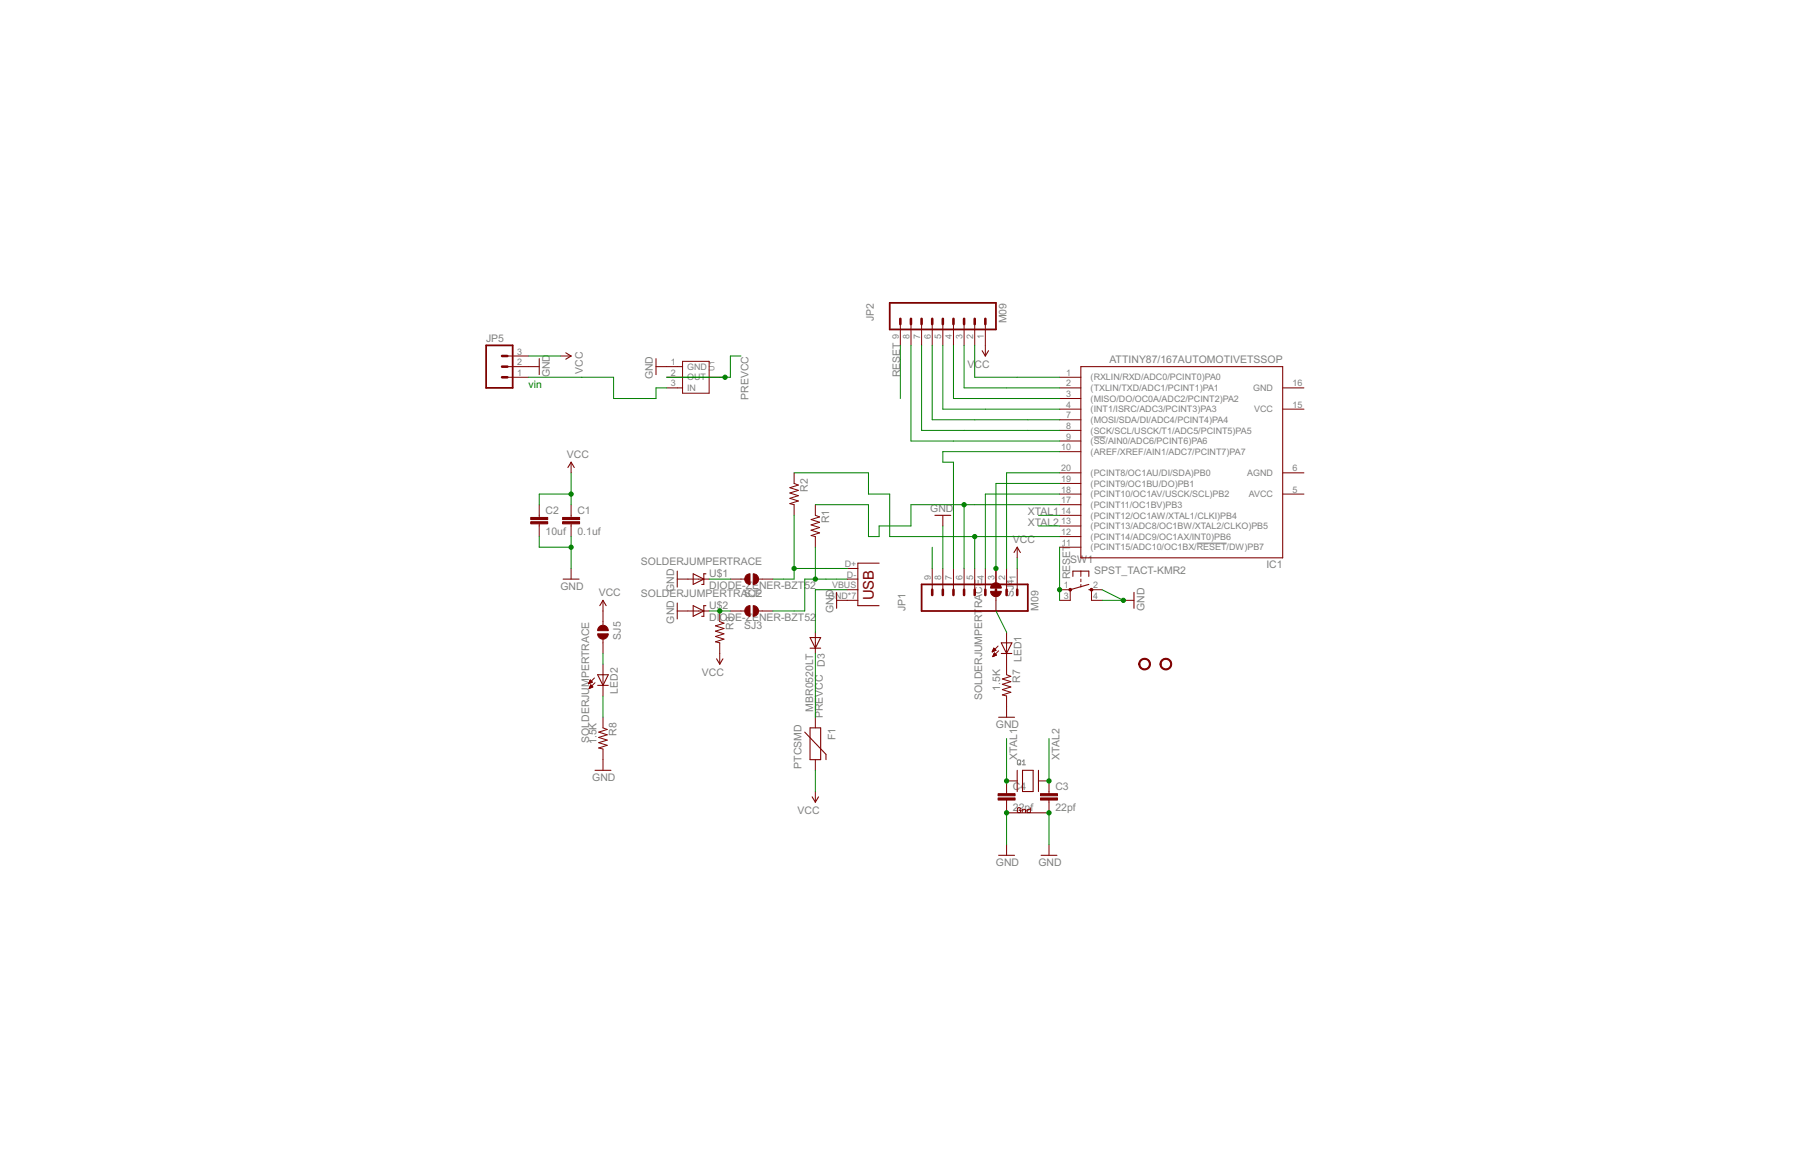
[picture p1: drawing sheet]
<svg xmlns="http://www.w3.org/2000/svg" width="432mm" height="279mm" viewBox="0 0 432 279" stroke-linecap="round" stroke-linejoin="round" font-family="sans-serif">
<path d="M261.5 104.4h2.8M286.2 129.8h7.1M243.4 181.6h.4l.2 .2v.8l-.2 .2h-.4l-.2-.2v-.8zM243.6 182.4l.4 .4M244.4 182.8h.8M244.4 182l.4-.4v1.2" fill="none" stroke="#808080" stroke-width=".24"/>
<path d="M212.7 72.4h25.4v6.3h-25.4zM116.2 82.5h6.4v10.2h-6.4zM220.3 139.7h25.4v6.3h-25.4z" fill="none" stroke="#800000" stroke-width=".42"/>
<g fill="none" stroke="#800000" stroke-width=".61">
<path d="M215.3 76.2v1.3M217.8 76.2v1.3M220.3 76.2v1.3M222.9 76.2v1.3M225.4 76.2v1.3M228 76.2v1.3M230.5 76.2v1.3M233 76.2v1.3M235.6 76.2v1.3M120 85.1h1.3M120 87.6h1.3M120 90.2h1.3"/>
<path d="M222.9 140.9v1.3M225.4 140.9v1.3M228 140.9v1.3M230.5 140.9v1.3M233 140.9v1.3M235.6 140.9v1.3M238.1 140.9v1.3M240.7 140.9v1.3M243.2 140.9v1.3"/>
</g>
<g fill="none" stroke="#800000" stroke-width=".24">
<path d="M215.3 77.5v5M217.8 77.5v5M220.3 77.5v5M222.9 77.5v5M225.4 77.5v5M228 77.5v5M230.5 77.5v5M233 77.5v5M235.6 77.5v7.6M121.3 90.2h5.1M121.3 87.6h7.6M121.3 85.1h5.1"/>
<path d="M134 85.1h2.5M156.8 87.6h6.4M159.4 92.7h3.8M159.4 90.2h3.8M163.2 86.4h6.3v7.6h-6.3zM169.5 90.2h3.9M253.3 92.7h5.1M253.3 97.8h5.1M253.3 95.2h5.1M253.3 90.2h5.1M306.7 92.7h5.1M306.7 97.8h5.1"/>
<path d="M136.5 110.5v2.5M189.9 113v2.5l1 .4-2.1 .7 2.1 .6-2.1 .6 2.1 .7-2.1 .6 2.1 .6-2.1 .7 1.1 .2v2.6M253.3 107.9h5.1M253.3 105.4h5.1M253.3 102.9h5.1M253.3 100.3h5.1M253.3 118.1h5.1M253.3 115.5h5.1M253.3 113h5.1M306.7 118.1h5.1M306.7 113h5.1M128.9 120.6v3.1"/>
<path d="M128.9 125.2v3M136.5 120.6v3.1M136.5 125.2v3M136.5 135.9v2.5M161.9 138.4h7.6M174.6 138.4h3.5M181.4 138.4h3.4M194.9 120.6v2.6l1.1 .3-2.1 .7 2.1 .6-2.1 .7 2.1 .6-2.1 .6 2.1 .7-2.1 .6 1 .2v2.6M202.6 138.4h2.5M202.6 135.9h2.5M222.9 135.9v5M225.4 123.2v2.5"/>
<path d="M225.4 135.9v5M228 135.9v5M230.5 135.9v5M233 135.9v5M235.6 135.9v5M238.1 135.9v5M240.7 135.9v5M243.2 130.8v2.5M243.2 135.9v5M253.3 120.6h5.1M253.3 123.2h5.1M253.3 125.7h5.1"/>
<path d="M253.3 128.2h5.1M253.3 130.8h5.1M258.4 136.5v1.3M258.4 138.4v.6M258.4 139.7v.6M144.2 143.5v6M144.2 152.8v3.4M144.2 158.7v7.6M161.9 146h7.6M172.1 146v2.6l1 .3-2 .7 2 .6-2 .7 2 .6-2 .6 2 .7-2 .6 1 .2v5.1M174.6 146h3.5M181.4 146h3.4"/>
<path d="M194.9 151.1v5.1M200 143.5h5.1M202.6 140.9h2.5M237.2 155.8h.1M237.3 155.7h.2M237.3 155.6h.5M237.4 155.4h.7M237.4 156.9h.1M237.4 156.8h.4M237.4 155.3h.6M237.5 155.2h.4M237.5 156.6h.6"/>
<path d="M237.5 156.5h.7M237.6 155.1h.2M237.6 154.9h.1M237.6 156.4h.5M237.6 154.9l-.4 .9M237.6 154.9l.5 .5-.9 .4M237.6 156.3h.4M237.7 156.1h.1M237.7 156.1l.6 .5-.9 .4zM238.1 142.6v3.4M238.6 154.4l-1.4 1.4M238.8 155.6l-1.4 1.4"/>
<path d="M240.7 151.1v10.2l1 .3-2.1 .7 2.1 .6-2.1 .7 2.1 .6-2.1 .6 2.1 .7-2.1 .6 1.1 .2v5.1M253.3 140.9h2.6v2.6h-2.6M263.5 140.9h-2.5v2.6h2.5M268.6 143.5h2.5M140.7 163.4h.1M140.8 163.3h.3M140.8 163.2h.6M140.9 164.5h.2M140.9 163h.7M140.9 162.9h.6M140.9 164.4h.5M141 162.8h.4"/>
<path d="M141 164.2h.6M141.1 162.7h.1M141.1 164.1h.6M141.1 162.5h.1M141.1 164h.5M141.1 162.5l-.4 .9M141.1 162.5l.5 .5-.9 .4M141.2 163.9h.2M141.2 163.7h.1M141.2 163.7l.6 .5-.9 .4zM142.1 162l-1.4 1.4M142.3 163.2l-1.4 1.4"/>
<path d="M144.2 171.4v2.6l1 .3-2 .7 2 .6-2 .7 2 .6-2 .6 2 .6-2 .7 1 .2v5.1M194.9 171.4v2.6M194.9 181.6v2.5M194.9 189.2v2.5M240.7 191.2v3.1h10.1v-3.1M243.2 186.6h-2.5v3.1M244 193.3l-.2-.2h-.4l-.2 .2v.7l.2 .2h.4l.2-.2v-.4h-.4M244.4 194.2v-.8h.6l.2 .2v.6M246.4 193.1v1.1h-.6l-.2-.2v-.4l.2-.2h.6M248.3 186.6h2.5v3.1M240.7 201.9v2.5M250.8 201.9v2.5"/>
</g>
<g fill="none" stroke="#800000" stroke-width=".25">
<path d="M128.9 85.7v3.8M135.3 84.3l1.2 .8-1.2 .8M156.8 85.7v3.8M234.8 83.8l.8 1.3 .7-1.3M258.4 87.6h48.3v45.7h-48.3zM135.8 111.7l.7-1.2 .8 1.2M134.6 138.4h3.9M161.9 136.5v3.8M165.7 137.1l2.6 1.3-2.6 1.3zM168.8 137.1h-.5v2.6h-.5M210.2 134.6h-5.1v10.2h5.1M223.5 123.2h3.8"/>
<path d="M242.4 132.1l.8-1.3 .8 1.3M256.5 137.8v-1.3h3.8v1.3M260.3 139.7l-4.4 1.2M143.4 144.8l.8-1.3 .7 1.3M161.9 144.1v3.8M165.7 144.8l2.6 1.2-2.6 1.3zM168.8 144.8h-.5v2.5h-.5M171.3 157.5l.8 1.2 .7-1.2M193.7 152.4h2.5l-1.3 2.5zM193.7 154.9h2.5M200 141.6v3.8M239.4 153.6h2.5l-1.2 2.6z"/>
<path d="M239.4 156.2h2.5M260.3 140.9h.7M271.1 141.6v3.8M142.9 161.3h2.5l-1.2 2.5zM142.9 163.8h2.5M192.4 175l5.1 5.3v1.3M193.7 174h2.5v7.6h-2.5zM238.8 171.4h3.8M142.3 184.1h3.8M194.2 190.5l.7 1.2 .8-1.2M243.2 184.1v5.1M244.5 184.1h2.5v5.1h-2.5z"/>
<path d="M248.3 184.1v5.1M238.8 204.4h3.8M248.9 204.4h3.8"/>
</g>
<g fill="#800000" stroke="#800000" stroke-width=".24">
<path d="M178.4 137.6l.9-.5v2.6a1.27 1.27 0 0 1-1.1-.8 1.27 1.27 0 0 1 .2-1.3z" fill-rule="evenodd"/>
<path d="M180.1 137.1a1.27 1.27 0 0 1 1.3 1.3 1.27 1.27 0 0 1-1.3 1.3z" fill-rule="evenodd"/>
<path d="M178.4 145.2l.5-.4h.4v2.5a1.27 1.27 0 0 1-1.1-.8 1.27 1.27 0 0 1 .2-1.3z" fill-rule="evenodd"/>
<path d="M180.1 144.8a1.27 1.27 0 0 1 1.3 1.2 1.27 1.27 0 0 1-1.3 1.3z" fill-rule="evenodd"/>
<path d="M236.9 141.3h2.5a1.27 1.27 0 0 1-1.3 1.3 1.27 1.27 0 0 1-1.2-1.3z" fill-rule="evenodd"/>
<path d="M237.3 139.6a1.27 1.27 0 0 1 1.3-.2 1.27 1.27 0 0 1 .8 1.2h-2.5v-.5z" fill-rule="evenodd"/>
<path d="M142.9 151.5h2.5a1.27 1.27 0 0 1-1.2 1.3 1.27 1.27 0 0 1-1.3-1.3z" fill-rule="evenodd"/>
<path d="M143.3 149.8a1.27 1.27 0 0 1 1.4-.3 1.27 1.27 0 0 1 .7 1.2h-2.5l.1-.4z" fill-rule="evenodd"/>
<path d="M272.6 157.8a1.4 1.4 0 0 1 2.3 .2 1.4 1.4 0 0 1-.9 2.1 1.4 1.4 0 0 1-1.7-1.4h.2a1.15 1.15 0 0 1 1.6-1.1 1.15 1.15 0 0 1 .3 2 1.15 1.15 0 0 1-1.8-.6l-.1-.3h-.2z" fill-rule="evenodd"/>
<path d="M277.7 157.8a1.4 1.4 0 0 1 2.2 .2 1.4 1.4 0 0 1-.8 2.1 1.4 1.4 0 0 1-1.8-1.4h.3a1.15 1.15 0 0 1 1.6-1.1 1.15 1.15 0 0 1 .3 2 1.15 1.15 0 0 1-1.9-.6v-.3h-.3z" fill-rule="evenodd"/>
<circle cx="255.9" cy="140.9" r=".33"/>
<circle cx="261" cy="140.9" r=".33"/>
</g>
<g fill="#800000" stroke="#800000" stroke-width=".24">
<path d="M134.5 124.7h4.1v.5h-4.1z"/>
<path d="M134.5 123.7h4.1v.5h-4.1z"/>
<path d="M126.9 124.7h4.1v.5h-4.1z"/>
<path d="M126.9 123.7h4.1v.5h-4.1z"/>
<path d="M248.8 190.7h4v.5h-4z"/>
<path d="M248.8 189.7h4v.5h-4z"/>
<path d="M238.6 190.7h4.1v.5h-4.1z"/>
<path d="M238.6 189.7h4.1v.5h-4.1z"/>
</g>
<g fill="none" stroke="#008000" stroke-width=".24">
<path d="M126.4 90.2h20.3v5h10.1v-2.5h2.6M126.4 85.1h7.6M177.2 85.1h-2.6v5.1h-15.2M215.3 82.5v12.7M217.8 82.5v22.9h35.5M220.3 82.5v20.4h33M222.9 82.5v17.8h30.4M225.4 82.5v15.3h27.9M228 82.5v12.7h25.3M230.5 82.5v10.2h22.8M233 82.5v7.7h20.3M136.5 113v7.6"/>
<path d="M136.5 118.1h-7.6v2.5M189.9 113h17.7v5.1h5.1v10.1h40.6M253.3 107.9h-27.9v2.6h2.6v25.4M253.3 113h-12.6v22.9M253.3 118.1h-17.7v17.8M253.3 115.5h-15.2v20.4M128.9 128.2v2.6h7.6M136.5 128.2v7.7M169.5 138.4h5.1M189.9 123.2v15.2h-5.1M189.9 135.9h12.7M194.9 130.8v7.6"/>
<path d="M194.9 120.6h12.7v7.6h2.6v-2.5h7.6v-5.1h35.5M202.6 138.4h-10.2v7.6h-7.6M222.9 130.8v5.1M225.4 125.7v10.2M230.5 120.6v15.3M233 128.2v7.7M243.2 133.3v2.6M248.3 123.2h5M248.3 125.7h5M253.3 130.8v12.7M144.2 156.2v2.5M169.5 146h5.1"/>
<path d="M194.9 156.2v15.2M202.6 140.9h-7.7v10.2M238.1 146l2.6 5.1M263.5 140.9l5.1 2.6h-5.1M144.2 166.3v5.1M240.7 176.5v10.1M250.8 176.5v10.1M194.9 184.1v5.1M240.7 194.3v7.6M250.8 194.3v7.6"/>
</g>
<g fill="#008000" stroke="#008000" stroke-width=".24">
<circle cx="136.5" cy="130.8" r=".51"/>
<circle cx="240.7" cy="194.3" r=".51"/>
<circle cx="250.8" cy="194.3" r=".51"/>
<circle cx="268.6" cy="143.5" r=".51"/>
<circle cx="136.5" cy="118.1" r=".51"/>
<circle cx="253.3" cy="140.9" r=".51"/>
<circle cx="238.1" cy="135.9" r=".51"/>
<circle cx="240.7" cy="186.6" r=".51"/>
<circle cx="250.8" cy="186.6" r=".51"/>
<circle cx="230.5" cy="120.6" r=".51"/>
<circle cx="172.1" cy="146" r=".51"/>
<circle cx="173.4" cy="90.2" r=".51"/>
<circle cx="194.9" cy="138.4" r=".51"/>
<circle cx="233" cy="128.2" r=".51"/>
<circle cx="189.9" cy="135.9" r=".51"/>
</g>
<text font-size="4" fill="#800000" x="208.9" y="143.5" transform="rotate(-90 208.9 143.5)">USB</text>
<g font-size="2.8" fill="#808080">
<text x="208.9" y="76.7" transform="rotate(-90 208.9 76.7)">JP2</text>
<text x="240.7" y="77.3" transform="rotate(-90 240.7 77.3)">M09</text>
<text x="116.2" y="81.8">JP5</text>
<text x="139.3" y="89.3" transform="rotate(-90 139.3 89.3)">VCC</text>
<text x="231.3" y="87.9">VCC</text>
<text x="265.3" y="86.9">ATTINY87/167AUTOMOTIVETSSOP</text>
<text x="131.5" y="90.2" transform="rotate(-90 131.5 90.2)">GND</text>
<text x="156.1" y="90.6" transform="rotate(-90 156.1 90.6)">GND</text>
<text x="178.9" y="95.5" transform="rotate(-90 178.9 95.5)">PREVCC</text>
<text x="215.3" y="90.2" transform="rotate(-90 215.3 90.2)">RESET</text>
<text x="135.5" y="109.5">VCC</text>
<text x="193.1" y="117.5" transform="rotate(-90 193.1 117.5)">R2</text>
<text x="130.4" y="122.8">C2</text>
<text x="138.1" y="122.8">C1</text>
<text x="198.2" y="125.1" transform="rotate(-90 198.2 125.1)">R1</text>
<text x="222.4" y="122.4">GND</text>
<text x="245.7" y="123.2">XTAL1</text>
<text x="245.7" y="125.7">XTAL2</text>
<text x="130.4" y="127.9">10uf</text>
<text x="138.1" y="127.9">0.1uf</text>
<text x="242.2" y="129.8">VCC</text>
<text x="153.3" y="135.1">SOLDERJUMPERTRACE</text>
<text x="169.6" y="137.9">U$1</text>
<text x="255.9" y="134.6">SW1</text>
<text x="261.6" y="137.1">SPST_TACT-KMR2</text>
<text x="302.8" y="135.9">IC1</text>
<text x="134" y="140.9">GND</text>
<text x="143.1" y="142.5">VCC</text>
<text x="153.3" y="142.7">SOLDERJUMPERTRASCJE</text>
<text x="161.2" y="141.4" transform="rotate(-90 161.2 141.4)">GND</text>
<text x="169.6" y="140.7">DIODE-ZENER-BZT52</text>
<text x="180.9" y="142.7">2</text>
<text x="242.4" y="142.7" transform="rotate(-90 242.4 142.7)">SJ4</text>
<text x="255.9" y="138.4" transform="rotate(-90 255.9 138.4)">RESET</text>
<text x="161.2" y="149" transform="rotate(-90 161.2 149)">GND</text>
<text x="169.6" y="148.3">DIODE-ZENER-BZT52</text>
<text x="169.6" y="145.5">U$2</text>
<text x="199.3" y="146.5" transform="rotate(-90 199.3 146.5)">GND</text>
<text x="216.5" y="146" transform="rotate(-90 216.5 146)">JP1</text>
<text x="234.8" y="145.4" transform="rotate(-90 234.8 145.4)">RACE</text>
<text x="248.3" y="146" transform="rotate(-90 248.3 146)">M09</text>
<text x="273.7" y="146" transform="rotate(-90 273.7 146)">GND</text>
<text x="148.5" y="152.9" transform="rotate(-90 148.5 152.9)">SJ5</text>
<text x="175.4" y="150.5" transform="rotate(-90 175.4 150.5)">R3</text>
<text x="177.9" y="150.3">SJ3</text>
<text x="167.8" y="161.5">VCC</text>
<text x="147.7" y="165.8" transform="rotate(-90 147.7 165.8)">LED2</text>
<text x="234.8" y="167.4" transform="rotate(-90 234.8 167.4)">SOLDERJUMPERT</text>
<text x="239.1" y="165.2" transform="rotate(-90 239.1 165.2)">1.5K</text>
<text x="243.9" y="163.2" transform="rotate(-90 243.9 163.2)">R7 LED1</text>
<text x="194.4" y="170.1" transform="rotate(-90 194.4 170.1)">MBR0520LT</text>
<text x="196.7" y="171.7" transform="rotate(-90 196.7 171.7)">PREVCC D3</text>
<text x="238.1" y="174">GND</text>
<text x="140.9" y="177.6" transform="rotate(-90 140.9 177.6)">SOLDERJUMPERTRACE</text>
<text x="142.6" y="177.9" transform="rotate(-90 142.6 177.9)">1.5K</text>
<text x="147.4" y="175.9" transform="rotate(-90 147.4 175.9)">R8</text>
<text x="199.8" y="176.9" transform="rotate(-90 199.8 176.9)">F1</text>
<text x="191.6" y="183.8" transform="rotate(-90 191.6 183.8)">PTCSMD</text>
<text x="243.2" y="181.6" transform="rotate(-90 243.2 181.6)">XTAL1</text>
<text x="253.4" y="181.6" transform="rotate(-90 253.4 181.6)">XTAL2</text>
<text x="141.6" y="186.7">GND</text>
<text x="242.2" y="188.8">C</text>
<text x="244" y="188.8">4</text>
<text x="252.3" y="188.8">C3</text>
<text x="190.7" y="194.5">VCC</text>
<text x="242.2" y="193.9">22pf</text>
<text x="252.3" y="193.9">22pf</text>
<text x="238.1" y="207">GND</text>
<text x="248.3" y="207">GND</text>
</g>
<text font-size="2.8" fill="#008000" x="126.4" y="92.7">vin</text>
<g font-size="2.4" fill="#808080">
<text x="214.9" y="81" transform="rotate(-90 214.9 81)">9</text>
<text x="217.4" y="81" transform="rotate(-90 217.4 81)">8</text>
<text x="220" y="81" transform="rotate(-90 220 81)">7</text>
<text x="222.5" y="81" transform="rotate(-90 222.5 81)">6</text>
<text x="225.1" y="81" transform="rotate(-90 225.1 81)">5</text>
<text x="227.6" y="81" transform="rotate(-90 227.6 81)">4</text>
<text x="230.1" y="81" transform="rotate(-90 230.1 81)">3</text>
<text x="232.7" y="81" transform="rotate(-90 232.7 81)">2</text>
<text x="235.2" y="81" transform="rotate(-90 235.2 81)">1</text>
<text x="123.6" y="89.8">1</text>
<text x="123.6" y="87.3">2</text>
<text x="123.6" y="84.7">3</text>
<text x="160.4" y="89.8">2</text>
<text x="160.4" y="87.3">1</text>
<text x="164.3" y="88.4">GND</text>
<text x="254.9" y="89.8">1</text>
<text x="160.4" y="92.3">3</text>
<text x="164.3" y="93.5">IN</text>
<text x="164.3" y="90.9">OUT</text>
<text x="254.9" y="94.9">3</text>
<text x="254.9" y="92.3">2</text>
<text x="260.8" y="93.5">(TXLIN/TXD/ADC1/PCINT1)PA1</text>
<text x="260.8" y="90.9">(RXLIN/RXD/ADC0/PCINT0)PA0</text>
<text x="299.6" y="93.5">GND</text>
<text x="309" y="92.3">16</text>
<text x="254.9" y="100">7</text>
<text x="254.9" y="97.4">4</text>
<text x="260.8" y="101.1">(MOSI/SDA/DI/ADC4/PCINT4)PA4</text>
<text x="260.8" y="98.5">(INT1/ISRC/ADC3/PCINT3)PA3</text>
<text x="260.8" y="96">(MISO/DO/OC0A/ADC2/PCINT2)PA2</text>
<text x="299.8" y="98.5">VCC</text>
<text x="309" y="97.4">15</text>
<text x="253.7" y="107.6">10</text>
<text x="254.9" y="105">9</text>
<text x="254.9" y="102.5">8</text>
<text x="260.8" y="106.2">(SS/AIN0/ADC6/PCINT6)PA6</text>
<text x="260.8" y="103.6">(SCK/SCL/USCK/T1/ADC5/PCINT5)PA5</text>
<text x="253.7" y="112.7">20</text>
<text x="260.8" y="108.7">(AREF/XREF/AIN1/ADC7/PCINT7)PA7</text>
<text x="260.8" y="113.8">(PCINT8/OC1AU/DI/SDA)PB0</text>
<text x="298.2" y="113.8">AGND</text>
<text x="309" y="112.7">6</text>
<text x="253.7" y="117.7">18</text>
<text x="253.7" y="115.2">19</text>
<text x="260.8" y="118.9">(PCINT10/OC1AV/USCK/SCL)PB2</text>
<text x="260.8" y="116.3">(PCINT9/OC1BU/DO)PB1</text>
<text x="298.6" y="118.9">AVCC</text>
<text x="309" y="117.7">5</text>
<text x="253.7" y="120.3">17</text>
<text x="253.7" y="122.8">14</text>
<text x="253.7" y="125.4">13</text>
<text x="260.8" y="121.4">(PCINT11/OC1BV)PB3</text>
<text x="260.8" y="123.9">(PCINT12/OC1AW/XTAL1/CLKI)PB4</text>
<text x="253.7" y="127.9">12</text>
<text x="253.9" y="130.4">11</text>
<text x="260.8" y="126.5">(PCINT13/ADC8/OC1BW/XTAL2/CLKO)PB5</text>
<text x="260.8" y="129">(PCINT14/ADC9/OC1AX/INT0)PB6</text>
<text x="260.8" y="131.6">(PCINT15/ADC10/OC1BX/RESET/DW)PB7</text>
<text x="202" y="135.5">D+</text>
<text x="198" y="143.1">GND*7</text>
<text x="198.9" y="140.6">VBUS</text>
<text x="202.5" y="138.1">D-</text>
<text x="222.5" y="138.6" transform="rotate(-90 222.5 138.6)">9</text>
<text x="225.1" y="138.6" transform="rotate(-90 225.1 138.6)">8</text>
<text x="227.6" y="138.6" transform="rotate(-90 227.6 138.6)">7</text>
<text x="230.1" y="138.6" transform="rotate(-90 230.1 138.6)">6</text>
<text x="232.7" y="138.6" transform="rotate(-90 232.7 138.6)">5</text>
<text x="235.2" y="138.6" transform="rotate(-90 235.2 138.6)">4</text>
<text x="237.8" y="138.6" transform="rotate(-90 237.8 138.6)">3</text>
<text x="240.3" y="138.6" transform="rotate(-90 240.3 138.6)">2</text>
<text x="242.8" y="138.6" transform="rotate(-90 242.8 138.6)">1</text>
<text x="254.4" y="140.6">1</text>
<text x="254.4" y="143.1">3</text>
<text x="261.3" y="140.6">2</text>
<text x="261.3" y="143.1">4</text>
</g>
<text font-size="2" fill="#808080" x="170.8" y="88.6" transform="rotate(-90 170.8 88.6)">U1</text>
</svg>
